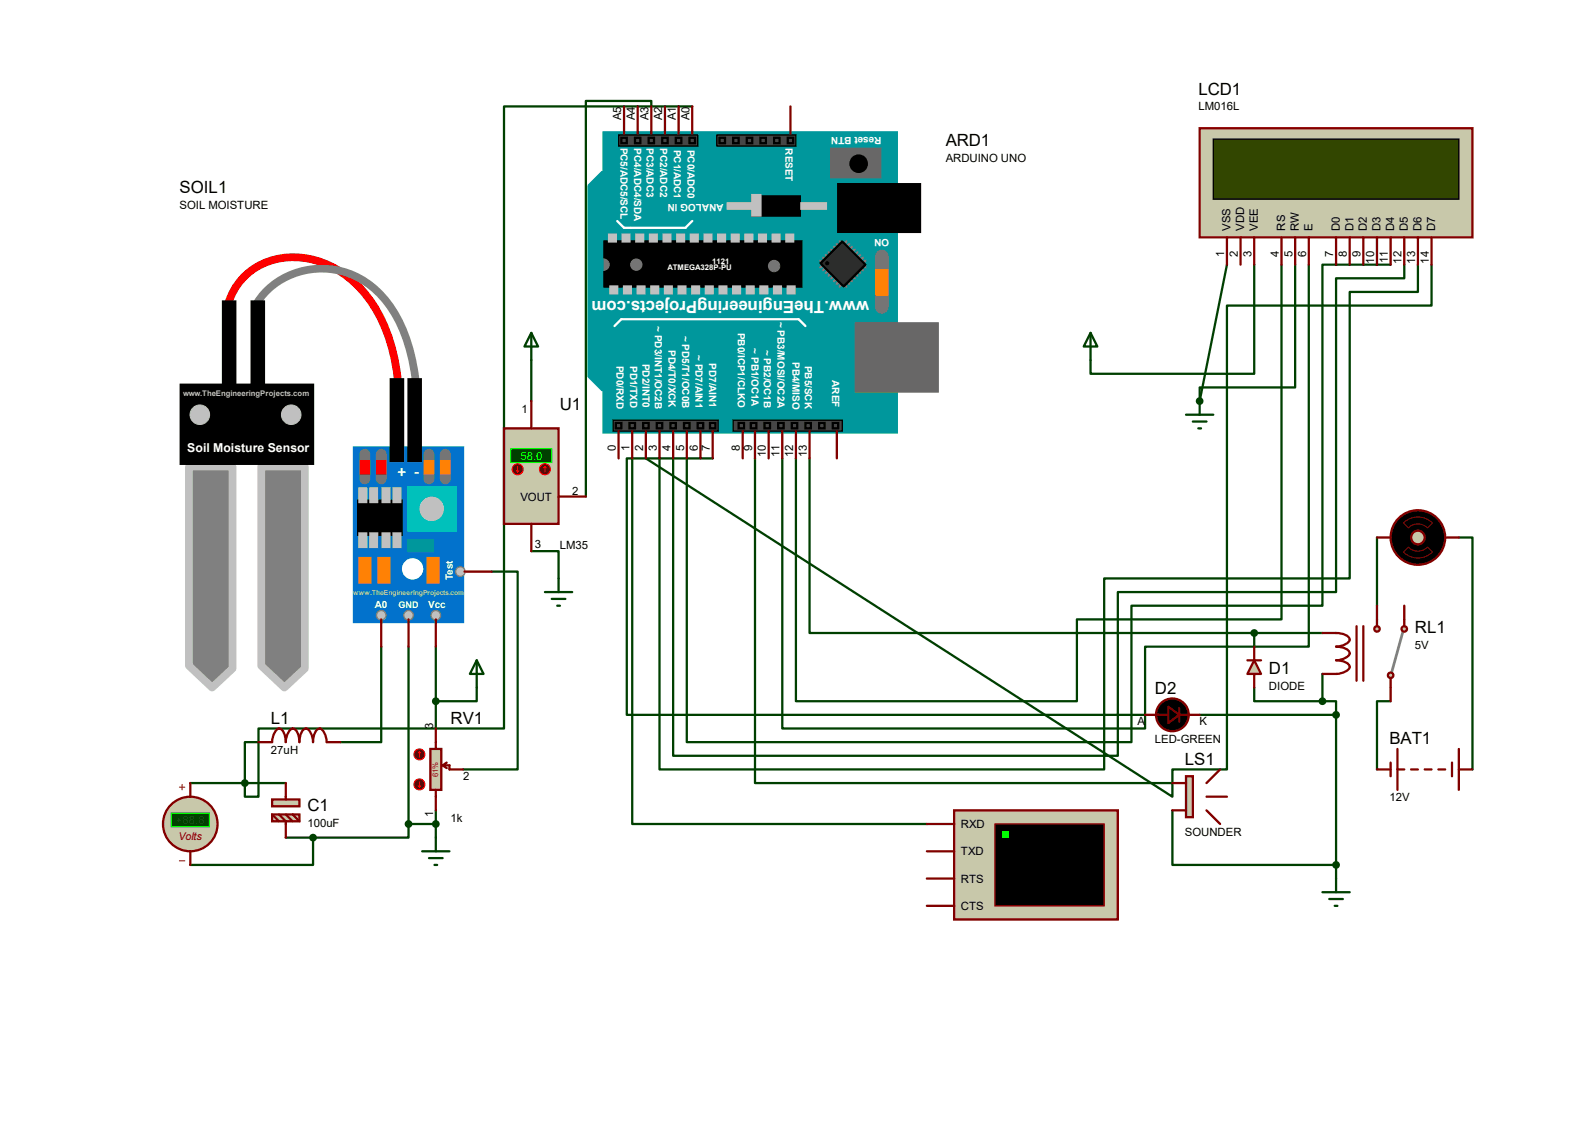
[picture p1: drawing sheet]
<svg xmlns="http://www.w3.org/2000/svg" width="297mm" height="210mm" viewBox="0 0 297 210" stroke-linecap="round" stroke-linejoin="round" font-family="sans-serif">
<g fill="none" stroke="#004000" stroke-width=".42">
<path d="M121.3 19.8v-1h-12.2v73.7M128.9 19.8h-35v115.8h-45.8v12.7h-2.5v-2.5M238.6 49.3v66h-38.1v15.3h-52.3v-45.3M241.2 49.3v22.8h-17.8v2.6M243.7 49.3v71.1h-30.5v15.2h-67.5v-50.3M259 49.3h-12.7v63.5h-35.6v25.4h-82.8v-52.9M261.5 49.3v2.5h-12.7v58.4h-40.6v30.5h-82.9v-55.4M264 49.3v5.1h-12.7v53.3h-45.7v35.6h-82.8v-58M266.6 49.3v7.6h-38.1v86.4h-10.2v5l-98-63M98.9 67.1v7.6M132.7 85.3h-16v47.8h96.5M91.6 106.4h4.8v36.9h-10.2"/>
<path d="M98.9 102.6h5.1v5.1M48.1 138.2h-2.5v7.6M71 120.4v17.8h-7.6M76.1 120.4v33h5.1M81.2 120.4v15.2M88.8 128v2.6h-7.6M45.6 145.8h7.6M81.2 150.9v5.1M248.8 161v2.6"/>
</g>
<circle cx="223.4" cy="74.7" r=".21" fill="#004000"/>
<g fill="none" stroke="#004000" stroke-width=".42">
<path d="M228.5 49.3l-5.1 25.4M233.6 49.3v20.3h-30.5v-2.5M117.7 85.3v68.1h54.9M140.6 85.3v60.5h77.7M150.7 85.3v32.6h82.9M233.6 117.9h12.7M233.6 117.9v2.5M256.4 100.1v12.7M271.7 100.1h2.5v43.2M223.4 133.1h25.4M233.6 128v2.6h12.7M246.3 130.6h2.5v2.5"/>
<path d="M246.3 125.5v5.1M248.8 133.1v27.9h-30.5v-10.1M259 130.6h-2.6v12.7M35.4 145.8h10.2M53.2 156h5.1M58.3 156v5h-22.9M76.1 153.4v2.6h-17.8"/>
</g>
<path d="M48.6 86.9h8.2v37.6l-3.8 3.5-4.4-4z" fill="#808080" stroke="#c0c0c0" stroke-width="1.4"/>
<path d="M42.5 56.4a12.3 12.3 0 0 1 12.8-8.5 18.2 18.2 0 0 1 14.5 9.3 31.3 31.3 0 0 1 4.2 13.2" fill="none" stroke="#f00" stroke-width="1.4"/>
<path d="M41.5 56.1h2.3v15.3h-2.3zM46.9 56.1h2.2v15.3h-2.2z" fill="#000" stroke="#000" stroke-width=".42"/>
<path d="M47.9 56.4a14.7 14.7 0 0 1 23.9-.4 28.6 28.6 0 0 1 5.5 14.4" fill="none" stroke="#808080" stroke-width="1.4"/>
<path d="M65.9 83.3h20.3v32.5h-20.3z" fill="#0272cc" stroke="#0272cc" stroke-width=".42"/>
<g fill="#c0c0c0" stroke="#808080" stroke-width=".25">
<circle cx="81.2" cy="114.6" r=".89"/>
<circle cx="71" cy="114.6" r=".89"/>
<circle cx="76.1" cy="114.6" r=".89"/>
</g>
<path d="M76.1 90.7h8.9v8.1h-8.9z" fill="#00c0c0" stroke="#00c0c0" stroke-width=".42"/>
<g fill="#c0c0c0" stroke="#c0c0c0" stroke-width=".42">
<path d="M69 90.9h1.2v2.6h-1.2z"/>
<path d="M66.9 90.9h1.3v2.6h-1.3z"/>
<path d="M73.3 90.9h1.2v2.6h-1.2z"/>
<path d="M71.2 90.9h1.3v2.6h-1.3z"/>
<path d="M69 99.3h1.2v2.6h-1.2z"/>
<path d="M66.9 99.3h1.3v2.6h-1.3z"/>
<path d="M73.3 99.3h1.2v2.6h-1.2z"/>
<path d="M71.2 99.3h1.3v2.6h-1.3z"/>
<circle cx="80.4" cy="94.7" r="2.07"/>
</g>
<path d="M66.7 93.2h8.1v6.4h-8.1z" fill="#000" stroke="#000" stroke-width=".42"/>
<circle cx="76.8" cy="105.9" r="1.78" fill="#fff" stroke="#fff" stroke-width=".42"/>
<g fill="#ff8000" stroke="#ff8000" stroke-width=".42">
<path d="M79.6 103.9h2.1v4.6h-2.1z"/>
<path d="M66.9 103.9h2.1v4.6h-2.1z"/>
<path d="M70.5 103.9h2v4.6h-2z"/>
<path d="M79.1 85.9h1.5v2.2h-1.5z"/>
<path d="M82.2 85.9h1.5v2.2h-1.5z"/>
</g>
<path d="M76.1 100.6h4.5v2h-4.5z" fill="#008080" stroke="#008080" stroke-width=".42"/>
<path d="M67.9 84.6v4.6M71 84.6v4.6M79.9 84.6v4.6M82.9 84.6v4.6" fill="none" stroke="#757575" stroke-width="2"/>
<g fill="#f00" stroke="#f00" stroke-width=".42">
<path d="M67.2 85.9h1.5v2.2h-1.5z"/>
<path d="M70.2 85.9h1.6v2.2h-1.6z"/>
</g>
<circle cx="85.7" cy="106.4" r=".89" fill="#c0c0c0" stroke="#808080" stroke-width=".25"/>
<path d="M72.8 70.6h2.3v15.3h-2.3zM76.1 70.6h2.3v15.3h-2.3z" fill="#000" stroke="#000" stroke-width=".42"/>
<path d="M35.2 86.9h8.1v37.6l-3.8 3.5-4.3-4z" fill="#808080" stroke="#c0c0c0" stroke-width="1.4"/>
<g fill="#000" stroke="#000" stroke-width=".42">
<path d="M140.1 36.6h8.9v3.5h-8.9zM156.1 34.3h15.2v8.9h-15.2zM112.4 45h36.8v8.3h-36.8zM33.7 71.6h24.6v14.8h-24.6z"/>
<circle cx="159.9" cy="30.5" r="1.52"/>
</g>
<g fill="#c0c0c0" stroke="#c0c0c0" stroke-width=".19">
<circle cx="37.2" cy="77.2" r="1.82"/>
<circle cx="54.2" cy="77.2" r="1.82"/>
</g>
<path d="M71 115.3v5.1M76.1 115.3v5.1M81.2 115.3v5.1M86.5 106.4h5.1" fill="none" stroke="#800000" stroke-width=".42"/>
<path d="M112.4 24.6h54.6v55.9h-54.6z" fill="#00979c" stroke="#00979c" stroke-width=".42"/>
<g fill="#686767" stroke="#686767" stroke-width=".42">
<path d="M159.4 60.2h15.2v12.7h-15.2z"/>
<path d="M154.8 27.7h9.2v5.3h-9.2z"/>
</g>
<path d="M114.9 41.1l1.3 1.3h11.4l1.3-1.3M114.4 60.7l1.3-1.3h33l1.3 1.3" fill="none" stroke="#fff" stroke-width=".42"/>
<g fill="#c0c0c0" stroke="#c0c0c0" stroke-width=".42">
<path d="M146.7 53.3h1.3v1.3h-1.3z"/>
<path d="M144.1 53.3h1.3v1.3h-1.3z"/>
<path d="M141.6 53.3h1.3v1.3h-1.3z"/>
<path d="M139.1 53.3h1.2v1.3h-1.2z"/>
<path d="M136.5 53.3h1.3v1.3h-1.3z"/>
<path d="M134 53.3h1.3v1.3h-1.3z"/>
<path d="M131.4 53.3h1.3v1.3h-1.3z"/>
<path d="M128.9 53.3h1.3v1.3h-1.3z"/>
<path d="M126.4 53.3h1.2v1.3h-1.2z"/>
<path d="M123.8 53.3h1.3v1.3h-1.3z"/>
<path d="M121.3 53.3h1.3v1.3h-1.3z"/>
<path d="M118.7 53.3h1.3v1.3h-1.3z"/>
<path d="M116.2 53.3h1.3v1.3h-1.3z"/>
<path d="M113.7 53.3h1.2v1.3h-1.2z"/>
<path d="M146.4 43.7h1.3v1.3h-1.3z"/>
<path d="M143.9 43.7h1.3v1.3h-1.3z"/>
<path d="M141.4 43.7h1.2v1.3h-1.2z"/>
<path d="M138.8 43.7h1.3v1.3h-1.3z"/>
<path d="M136.3 43.7h1.2v1.3h-1.2z"/>
<path d="M133.7 43.7h1.3v1.3h-1.3z"/>
<path d="M131.2 43.7h1.3v1.3h-1.3z"/>
<path d="M128.7 43.7h1.2v1.3h-1.2z"/>
<path d="M126.1 43.7h1.3v1.3h-1.3z"/>
<path d="M123.6 43.7h1.2v1.3h-1.2z"/>
<path d="M121 43.7h1.3v1.3h-1.3z"/>
<path d="M118.5 43.7h1.3v1.3h-1.3z"/>
<path d="M116 43.7h1.2v1.3h-1.2z"/>
<path d="M113.4 43.7h1.3v1.3h-1.3z"/>
<path d="M140.1 36.3h1.5v3.8h-1.5z"/>
<path d="M149.2 37.8h4.6v1.1h-4.6z"/>
<path d="M135.5 37.8h4.6v1.1h-4.6z"/>
</g>
<path d="M164.2 47.8v9.3" fill="none" stroke="#757575" stroke-width="2.5"/>
<path d="M163.2 50.3h2v4.6h-2z" fill="#ff8000" stroke="#ff8000" stroke-width=".42"/>
<g fill="none" stroke="#808080" stroke-width=".47">
<path d="M152.8 48.5l.5 .5M153.3 49.3l-.5 .5M153.3 48l.5 .5M153.8 49.8l-.5 .5M153.8 47.5l.5 .5M154.3 50.3l-.5 .5M154.3 47l.5 .5M154.8 50.8l-.5 .5M154.8 46.5l.5 .5M155.3 51.3l-.5 .5M155.3 46l.5 .5M155.8 51.8l-.5 .5"/>
<path d="M155.8 45.5l.5 .5M156.3 52.3l-.5 .5M156.3 45l.5 .5M156.8 52.8l-.5 .5M157.1 52.8l.5 .5M157.6 45l-.5 .5M157.6 52.3l.5 .5M158.1 45.5l-.5 .5M158.1 51.8l.5 .5M158.6 46l-.5 .5M158.6 51.3l.5 .5M159.1 46.5l-.5 .5"/>
<path d="M159.1 50.8l.5 .5M159.6 47l-.5 .5M159.6 50.3l.5 .5M160.1 47.5l-.5 .5M160.1 49.8l.6 .5M160.7 48l-.6 .5M160.7 49.3l.5 .5M161.2 48.5l-.5 .5"/>
</g>
<path d="M156.8 45l4.4 4.3-4.1 4-4.3-4.3z" fill="#2c2c2c" stroke="#000" stroke-width=".42"/>
<circle cx="154.1" cy="49" r=".3" fill="#000" stroke="#000" stroke-width=".19"/>
<path d="M136.5 78.2h20.3v2.1h-20.3z" fill="#464646" stroke="#000" stroke-width=".25"/>
<circle cx="118.5" cy="49.3" r="1.06" fill="#757575" stroke="#757575" stroke-width=".19"/>
<g fill="#464646" stroke="#000" stroke-width=".42">
<path d="M155.1 78.7h1v1.1h-1z"/>
<path d="M150 78.7h1v1.1h-1z"/>
<path d="M147.4 78.7h1.1v1.1h-1.1z"/>
<path d="M144.9 78.7h1v1.1h-1z"/>
<path d="M142.4 78.7h1v1.1h-1z"/>
<path d="M139.8 78.7h1v1.1h-1z"/>
<path d="M152.5 78.7h1v1.1h-1z"/>
<path d="M137.5 78.7h1.1v1.1h-1.1z"/>
</g>
<g fill="#757575" stroke="#757575" stroke-width=".19">
<circle cx="144.1" cy="49.5" r="1.06"/>
<circle cx="112.4" cy="49.3" r="1.06"/>
</g>
<path d="M109.6 34.5l2.5-2.5v40.6l-2.5-2.5z" fill="#00979c" stroke="#00979c" stroke-width=".42"/>
<g fill="#464646" stroke="#000" stroke-width=".25">
<path d="M133.5 25.1h14.7v2.1h-14.7z"/>
<path d="M114.2 78.2h19.5v2.1h-19.5z"/>
<path d="M115.2 25.1h14.7v2.1h-14.7z"/>
</g>
<g fill="#464646" stroke="#000" stroke-width=".42">
<path d="M144.1 25.7h1.1v1h-1.1z"/>
<path d="M139.1 25.7h1v1h-1z"/>
<path d="M134 25.7h1v1h-1z"/>
<path d="M136.5 25.7h1v1h-1z"/>
<path d="M141.6 25.7h1v1h-1z"/>
<path d="M146.7 25.7h1v1h-1z"/>
<path d="M132.2 78.7h1v1.1h-1z"/>
<path d="M129.9 78.7h1v1.1h-1z"/>
<path d="M127.4 78.7h1v1.1h-1z"/>
<path d="M124.8 78.7h1.1v1.1h-1.1z"/>
<path d="M122.3 78.7h1v1.1h-1z"/>
<path d="M119.8 78.7h1v1.1h-1z"/>
<path d="M117.2 78.7h1v1.1h-1z"/>
<path d="M114.7 78.7h1v1.1h-1z"/>
<path d="M128.4 25.7h1v1h-1z"/>
<path d="M125.9 25.7h1v1h-1z"/>
<path d="M123.3 25.7h1v1h-1z"/>
<path d="M120.8 25.7h1v1h-1z"/>
<path d="M118.2 25.7h1.1v1h-1.1z"/>
<path d="M115.7 25.7h1v1h-1z"/>
</g>
<g fill="none" stroke="#800000" stroke-width=".42">
<path d="M116.2 19.8v5.1M118.7 19.8v5.1M121.3 19.8v5.1M123.8 19.8v5.1M126.4 19.8v5.1M128.9 19.8v5.1M147.2 19.8v5.1M115.2 80.3v5M117.7 80.3v5M120.3 80.3v5M122.8 80.3v5M125.3 80.3v5"/>
<path d="M127.9 80.3v5M130.4 80.3v5M132.7 80.3v5M138.3 80.3v5M140.6 80.3v5M143.1 80.3v5M145.7 80.3v5M148.2 80.3v5M150.7 80.3v5M155.8 80.3v5"/>
</g>
<path d="M223.4 23.9h50.8v20.3h-50.8z" fill="#c8c8aa" stroke="#800000" stroke-width=".42"/>
<path d="M225.9 25.9h45.8v11.2h-45.8z" fill="#324600" stroke="#000" stroke-width=".25"/>
<g fill="none" stroke="#800000" stroke-width=".42">
<path d="M228.5 44.2v5.1M231 44.2v5.1M233.6 44.2v5.1M238.6 44.2v5.1M241.2 44.2v5.1M243.7 44.2v5.1M248.8 44.2v5.1M251.3 44.2v5.1M253.9 44.2v5.1M256.4 44.2v5.1M259 44.2v5.1M261.5 44.2v5.1"/>
<path d="M264 44.2v5.1M266.6 44.2v5.1M48.1 138.2h2.6a2.69 2.69 0 0 1 1.2-2.6 2.31 2.31 0 0 1 1.3 2.6 2.69 2.69 0 0 1 1.3-2.6 2.31 2.31 0 0 1 1.3 2.6 2.31 2.31 0 0 1 1.2-2.6 2.69 2.69 0 0 1 1.3 2.6 2.31 2.31 0 0 1 1.3-2.6 2.69 2.69 0 0 1 1.2 2.6h2.6"/>
</g>
<g fill="#c8c8aa" stroke="#800000" stroke-width=".42">
<path d="M50.7 148.8h5.1v1.3h-5.1z"/>
<path d="M50.7 151.6h5.1v1.3h-5.1z"/>
</g>
<path d="M50.7 151.6l1.2 1.3M51.9 151.6l1.3 1.3v3.1M53.2 145.8v3M53.2 151.6l1.3 1.3M54.5 151.6l1.3 1.3" fill="none" stroke="#800000" stroke-width=".42"/>
<g fill="#004000" stroke="#004000" stroke-width=".42">
<circle cx="45.6" cy="145.8" r=".51"/>
<circle cx="76.1" cy="153.4" r=".51"/>
</g>
<path d="M78.6 158.5h5.1M79.9 159.8h2.5M81.2 156v2.5M80.9 161h.5" fill="none" stroke="#004000" stroke-width=".42"/>
<path d="M80.1 139.4h2.1v7.7h-2.1z" fill="#c8c8aa" stroke="#800000" stroke-width=".42"/>
<path d="M81.2 135.6v3.8M81.2 147.1v3.8M82.4 142.5l.8 .5M82.4 142.5h1.3v.8h2.5M83.2 142l-.8 .5" fill="none" stroke="#800000" stroke-width=".42"/>
<circle cx="78.1" cy="140.5" r="1.02" fill="#400000" stroke="#f00" stroke-width=".21"/>
<path d="M78.1 140l-.2 .2M78.1 140l.3 .2M78.1 140v1" fill="none" stroke="#f00" stroke-width=".21"/>
<circle cx="78.1" cy="146" r="1.02" fill="#400000" stroke="#f00" stroke-width=".21"/>
<path d="M77.9 146.3l.2 .3M78.1 145.5v1.1M78.4 146.3l-.3 .3" fill="none" stroke="#f00" stroke-width=".21"/>
<g fill="#004000" stroke="#004000" stroke-width=".42">
<circle cx="81.2" cy="153.4" r=".51"/>
<circle cx="81.2" cy="130.6" r=".51"/>
</g>
<path d="M88.8 122.9l1.2 2.6h-2.5zM88.8 122.9v5.1" fill="none" stroke="#004000" stroke-width=".42"/>
<path d="M93.9 79.8h10.1v17.7h-10.1z" fill="#c8c8aa" stroke="#800000" stroke-width=".42"/>
<path d="M95.1 83.6h7.6v2.5h-7.6z" fill="#004000" stroke="#0f0" stroke-width=".21"/>
<path d="M98.9 74.7v5.1M98.9 97.5v5.1M104 92.5h5.1" fill="none" stroke="#800000" stroke-width=".42"/>
<circle cx="101.5" cy="87.4" r="1.02" fill="#400000" stroke="#f00" stroke-width=".21"/>
<path d="M101.5 86.9l-.3 .2M101.5 86.9l.2 .2M101.5 86.9v1" fill="none" stroke="#f00" stroke-width=".21"/>
<circle cx="96.4" cy="87.4" r="1.02" fill="#400000" stroke="#f00" stroke-width=".21"/>
<path d="M96.1 87.6l.3 .3M96.4 86.9v1M96.6 87.6l-.2 .3" fill="none" stroke="#f00" stroke-width=".21"/>
<g fill="none" stroke="#004000" stroke-width=".42">
<path d="M98.9 62l1.3 2.5h-2.5zM98.9 62v5.1M203.1 62l1.2 2.5h-2.5zM203.1 62v5.1M220.9 77.2h5M222.1 78.5h2.6M223.1 79.8h.5M223.4 74.7v2.5M101.5 110.2h5.1M102.7 111.5h2.6M103.8 112.8h.5M104 107.7v2.5"/>
<path d="M246.3 166.1h5M247.5 167.4h2.6M248.5 168.7h.5M248.8 163.6v2.5"/>
</g>
<circle cx="218.3" cy="133.1" r="3" fill="#000" stroke="#800000" stroke-width=".42"/>
<path d="M219.6 131.8v2.6" fill="none" stroke="#800000" stroke-width=".38"/>
<path d="M213.2 133.1h4.4M219.6 133.1h3.8" fill="none" stroke="#800000" stroke-width=".42"/>
<path d="M217.6 131.6l2 1.5-2 1.5z" fill="#000" stroke="#800000" stroke-width=".38"/>
<g fill="#004000" stroke="#004000" stroke-width=".42">
<circle cx="248.8" cy="161" r=".51"/>
<circle cx="223.4" cy="74.7" r=".51"/>
</g>
<path d="M220.9 144.5h1.2v7.6h-1.2z" fill="#c8c8aa" stroke="#800000" stroke-width=".42"/>
<path d="M218.3 145.8h2.6M218.3 150.9h2.6M224.7 148.3h3.8M224.7 150.9l2.5 2.5M227.2 143.3l-2.5 2.5" fill="none" stroke="#800000" stroke-width=".42"/>
<path d="M177.7 150.9h30.5v20.3h-30.5z" fill="#c8c8aa" stroke="#800000" stroke-width=".42"/>
<path d="M185.3 153.4h20.3v15.3h-20.3z" fill="#000" stroke="#800000" stroke-width=".25"/>
<path d="M186.6 154.7h1.2v1.3h-1.2z" fill="#0f0"/>
<path d="M172.6 153.4h5.1M172.6 158.5h5.1M172.6 163.6h5.1M172.6 168.7h5.1" fill="none" stroke="#800000" stroke-width=".42"/>
<path d="M261.2 117.6l-2 7.4" fill="none" stroke="#808080" stroke-width=".51"/>
<g fill="#c8c8aa" stroke="#800000" stroke-width=".42">
<circle cx="259" cy="125.7" r=".51"/>
<circle cx="261.5" cy="117.1" r=".51"/>
</g>
<path d="M261.5 115.3v1.3" fill="none" stroke="#800000" stroke-width=".42"/>
<circle cx="256.4" cy="117.1" r=".51" fill="#c8c8aa" stroke="#800000" stroke-width=".42"/>
<path d="M246.3 117.9a8.5 8.5 0 0 1 4.2 .3 .89 .89 0 0 1 .7 1.2 3.2 3.2 0 0 1-2.4 1 2.31 2.31 0 0 1 2.5 1.3 2.69 2.69 0 0 1-2.5 1.2 2.31 2.31 0 0 1 2.5 1.3 2.69 2.69 0 0 1-2.5 1.3h-2.5M252.6 116.6v10.1M253.9 116.6v10.1M256.4 112.8v3.8M261.5 112.8v2.5M259 126.2v4.4" fill="none" stroke="#800000" stroke-width=".42"/>
<path d="M233.6 122.9l1.2 2.6h-2.5z" fill="#c8c8aa" stroke="#800000" stroke-width=".42"/>
<g fill="none" stroke="#800000" stroke-width=".42">
<path d="M232.3 122.9h2.5M233.6 120.4v2.5M233.6 125.5v2.5M260.2 139.4v7.7M271.7 139.4v7.7M256.4 143.3h2.6M259 142v2.5M260.2 143.3h1.3M262.8 143.3h1.2M265.3 143.3h1.3M267.8 143.3h1.3M270.4 142v2.5"/>
<path d="M271.7 143.3h2.5"/>
</g>
<g fill="#004000" stroke="#004000" stroke-width=".42">
<circle cx="233.6" cy="117.9" r=".51"/>
<circle cx="246.3" cy="130.6" r=".51"/>
<circle cx="248.8" cy="133.1" r=".51"/>
</g>
<circle cx="264" cy="100.1" r="5.1" fill="#000" stroke="#800000" stroke-width=".42"/>
<path d="M261.3 97.4a3.9 3.9 0 0 1 5.4 0l-.9 .9a2.46 2.46 0 0 0-3.5 0zM261.3 102.8l1-.9a2.46 2.46 0 0 0 3.5 0l.9 .9a3.9 3.9 0 0 1-5.4 0z" fill="none" stroke="#800000" stroke-width=".19"/>
<circle cx="264" cy="100.1" r="1.27" fill="#c8c8aa" stroke="#800000" stroke-width=".42"/>
<path d="M256.4 100.1h2.6M269.1 100.1h2.6" fill="none" stroke="#800000" stroke-width=".42"/>
<circle cx="35.4" cy="153.4" r="5.1" fill="#c8c8aa" stroke="#800000" stroke-width=".42"/>
<path d="M33.4 146.6h1M33.9 146v1.1M33.4 160.3h1" fill="none" stroke="#800000" stroke-width=".19"/>
<path d="M31.9 151.4h7.1v2.5h-7.1z" fill="#004000" stroke="#0f0" stroke-width=".21"/>
<path d="M35.4 145.8v2.5M35.4 158.5v2.5" fill="none" stroke="#800000" stroke-width=".42"/>
<circle cx="58.3" cy="156" r=".51" fill="#004000" stroke="#004000" stroke-width=".42"/>
<text font-size="3.3" fill="#fff" x="74" y="88.7">+ -</text>
<g font-size="3.1">
<text x="223.2" y="17.6">LCD1</text>
<text x="176.1" y="27.3">ARD1</text>
<text x="33.4" y="35.9">SOIL1</text>
<text x="104.2" y="76.3">U1</text>
<text x="263.5" y="117.9">RL1</text>
<text x="236.3" y="125.6">D1</text>
<text x="215.1" y="129.2">D2</text>
<text x="50.5" y="134.7">L1</text>
<text x="83.9" y="134.7">RV1</text>
<text x="220.6" y="142.4">LS1</text>
<text x="258.7" y="138.6">BAT1</text>
<text x="57.2" y="151">C1</text>
</g>
<text font-size="3.1" fill="#fff" x="161.9" y="56.1" transform="rotate(-180 161.9 56.1)">www.TheEngineeringProjects.com</text>
<text font-size="2.3" fill="#fff" x="34.9" y="84.2">Soil Moisture Sensor</text>
<g font-size="2.1">
<text x="115.7" y="22.4" transform="rotate(-90 115.7 22.4)">A5</text>
<text x="118.2" y="22.4" transform="rotate(-90 118.2 22.4)">A4</text>
<text x="120.8" y="22.4" transform="rotate(-90 120.8 22.4)">A3</text>
<text x="123.3" y="22.4" transform="rotate(-90 123.3 22.4)">A2</text>
<text x="125.9" y="22.4" transform="rotate(-90 125.9 22.4)">A1</text>
<text x="128.4" y="22.4" transform="rotate(-90 128.4 22.4)">A0</text>
<text x="223.2" y="20.5">LM016L</text>
<text x="176.1" y="30.2">ARDUINO UNO</text>
<text x="33.4" y="38.8">SOIL MOISTURE</text>
<text x="228" y="47.9" transform="rotate(-90 228 47.9)">1</text>
<text x="229.1" y="42.9" transform="rotate(-90 229.1 42.9)">VSS</text>
<text x="230.5" y="47.9" transform="rotate(-90 230.5 47.9)">2</text>
<text x="231.7" y="42.9" transform="rotate(-90 231.7 42.9)">VDD</text>
<text x="233" y="47.9" transform="rotate(-90 233 47.9)">3</text>
<text x="234.2" y="42.9" transform="rotate(-90 234.2 42.9)">VEE</text>
<text x="238.1" y="47.9" transform="rotate(-90 238.1 47.9)">4</text>
<text x="239.3" y="42.9" transform="rotate(-90 239.3 42.9)">RS</text>
<text x="240.7" y="47.9" transform="rotate(-90 240.7 47.9)">5</text>
<text x="241.8" y="42.9" transform="rotate(-90 241.8 42.9)">RW</text>
<text x="243.2" y="47.9" transform="rotate(-90 243.2 47.9)">6</text>
<text x="244.4" y="42.9" transform="rotate(-90 244.4 42.9)">E</text>
<text x="248.3" y="47.9" transform="rotate(-90 248.3 47.9)">7</text>
<text x="249.5" y="42.9" transform="rotate(-90 249.5 42.9)">D0</text>
<text x="250.8" y="47.9" transform="rotate(-90 250.8 47.9)">8</text>
<text x="252" y="42.9" transform="rotate(-90 252 42.9)">D1</text>
<text x="253.4" y="47.9" transform="rotate(-90 253.4 47.9)">9</text>
<text x="254.5" y="42.9" transform="rotate(-90 254.5 42.9)">D2</text>
<text x="257.1" y="42.9" transform="rotate(-90 257.1 42.9)">D3</text>
<text x="259.6" y="42.9" transform="rotate(-90 259.6 42.9)">D4</text>
<text x="262.2" y="42.9" transform="rotate(-90 262.2 42.9)">D5</text>
<text x="264.7" y="42.9" transform="rotate(-90 264.7 42.9)">D6</text>
<text x="267.2" y="42.9" transform="rotate(-90 267.2 42.9)">D7</text>
<text x="255.9" y="49.1" transform="rotate(-90 255.9 49.1)">10</text>
<text x="258.4" y="48.9" transform="rotate(-90 258.4 48.9)">11</text>
<text x="261" y="49.1" transform="rotate(-90 261 49.1)">12</text>
<text x="263.5" y="49.1" transform="rotate(-90 263.5 49.1)">13</text>
<text x="266.1" y="49.1" transform="rotate(-90 266.1 49.1)">14</text>
<text x="97.1" y="76.8">1</text>
<text x="114.7" y="84" transform="rotate(-90 114.7 84)">0</text>
<text x="117.2" y="84" transform="rotate(-90 117.2 84)">1</text>
<text x="119.8" y="84" transform="rotate(-90 119.8 84)">2</text>
<text x="122.3" y="84" transform="rotate(-90 122.3 84)">3</text>
<text x="124.8" y="84" transform="rotate(-90 124.8 84)">4</text>
<text x="127.4" y="84" transform="rotate(-90 127.4 84)">5</text>
<text x="129.9" y="84" transform="rotate(-90 129.9 84)">6</text>
<text x="132.2" y="84" transform="rotate(-90 132.2 84)">7</text>
<text x="137.8" y="84" transform="rotate(-90 137.8 84)">8</text>
<text x="140.1" y="84" transform="rotate(-90 140.1 84)">9</text>
<text x="142.6" y="85.1" transform="rotate(-90 142.6 85.1)">10</text>
<text x="145.2" y="85" transform="rotate(-90 145.2 85)">11</text>
<text x="147.7" y="85.1" transform="rotate(-90 147.7 85.1)">12</text>
<text x="150.2" y="85.1" transform="rotate(-90 150.2 85.1)">13</text>
<text x="96.9" y="93.2">VOUT</text>
<text x="106.6" y="92.1">2</text>
<text x="99.6" y="102">3</text>
<text x="104.2" y="102.2">LM35</text>
<text x="263.5" y="120.9">5V</text>
<text x="236.3" y="128.5">DIODE</text>
<text x="80.6" y="135.6" transform="rotate(-90 80.6 135.6)">3</text>
<text x="211.8" y="135">A</text>
<text x="223.4" y="135">K</text>
<text x="50.5" y="140.3">27uH</text>
<text x="215.1" y="138.3">LED-GREEN</text>
<text x="86.2" y="145.2">2</text>
<text x="258.7" y="149.2">12V</text>
<text x="57.2" y="153.9">100uF</text>
<text x="80.6" y="152.1" transform="rotate(-90 80.6 152.1)">1</text>
<text x="83.9" y="153">1k</text>
<text x="178.9" y="154.2">RXD</text>
<text x="220.6" y="155.6">SOUNDER</text>
<text x="178.9" y="159.3">TXD</text>
<text x="178.9" y="164.3">RTS</text>
<text x="178.9" y="169.4">CTS</text>
</g>
<text font-size="2.1" fill="#0f0" x="96.9" y="85.6">58.0</text>
<text font-size="2.1" fill="#008000" x="32.8" y="153.4">+88.8</text>
<text font-size="2" fill="#800000" x="33.2" y="156.4">Volts</text>
<g font-size="1.9" fill="#fff">
<text x="115.6" y="27.5" transform="rotate(90 115.6 27.5)">PC5/ADC5/SCL</text>
<text x="118.1" y="27.6" transform="rotate(90 118.1 27.6)">PC4/ADC4/SDA</text>
<text x="120.4" y="27.6" transform="rotate(90 120.4 27.6)">PC3/ADC3</text>
<text x="122.9" y="27.6" transform="rotate(90 122.9 27.6)">PC2/ADC2</text>
<text x="125.5" y="27.9" transform="rotate(90 125.5 27.9)">PC1/ADC1</text>
<text x="128" y="27.9" transform="rotate(90 128 27.9)">PC0/ADC0</text>
<text x="146.3" y="27.6" transform="rotate(90 146.3 27.6)">RESET</text>
<text x="164.1" y="25.5" transform="rotate(-180 164.1 25.5)">Reset BTN</text>
<text x="134.7" y="38" transform="rotate(-180 134.7 38)">ANALOG IN</text>
<text x="165.6" y="44.6" transform="rotate(-180 165.6 44.6)">ON</text>
<text x="144.8" y="59.9" transform="rotate(90 144.8 59.9)">~ PB3/MOSI/OC2A</text>
<text x="121.9" y="60.7" transform="rotate(90 121.9 60.7)">~ PD3/INT1/OC2B</text>
<text x="124.5" y="65.2" transform="rotate(90 124.5 65.2)">PD4/T0/XCK</text>
<text x="127" y="62.5" transform="rotate(90 127 62.5)">~ PD5/T1/OC0B</text>
<text x="137.4" y="62" transform="rotate(90 137.4 62)">PB0/ICP1/CLKO</text>
<text x="140" y="64.9" transform="rotate(90 140 64.9)">~ PB1/OC1A</text>
<text x="142.2" y="65.1" transform="rotate(90 142.2 65.1)">~ PB2/OC1B</text>
<text x="114.8" y="68.1" transform="rotate(90 114.8 68.1)">PD0/RXD</text>
<text x="117.3" y="68.2" transform="rotate(90 117.3 68.2)">PD1/TXD</text>
<text x="119.6" y="67.7" transform="rotate(90 119.6 67.7)">PD2/INT0</text>
<text x="129.5" y="66.1" transform="rotate(90 129.5 66.1)">~ PD7/AIN1</text>
<text x="132.1" y="67.6" transform="rotate(90 132.1 67.6)">PD7/AIN1</text>
<text x="147.6" y="67.4" transform="rotate(90 147.6 67.4)">PB4/MISO</text>
<text x="149.9" y="68.1" transform="rotate(90 149.9 68.1)">PB5/SCK</text>
<text x="154.9" y="70.8" transform="rotate(90 154.9 70.8)">AREF</text>
<text x="69.8" y="113.2">A0</text>
<text x="79.7" y="113.2">Vcc</text>
<text x="84.3" y="108" transform="rotate(-90 84.3 108)">Test</text>
</g>
<text font-size="1.7" fill="#fff" x="74.2" y="113.2">GND</text>
<g font-size="1.4" fill="#fff">
<text x="124.3" y="50.3">ATMEGA328P-PU</text>
<text x="132.6" y="49.1">1121</text>
</g>
<text font-size="1.4" fill="#c0c0c0" x="34.1" y="73.7">www.TheEngineeringProjects.com</text>
<text font-size="1.4" fill="#c00000" x="81.6" y="144.7" transform="rotate(-90 81.6 144.7)">61%</text>
<text font-size="1.3" fill="#c0c0c0" x="65.7" y="110.7">www.TheEngineeringProjects.com</text>
</svg>
